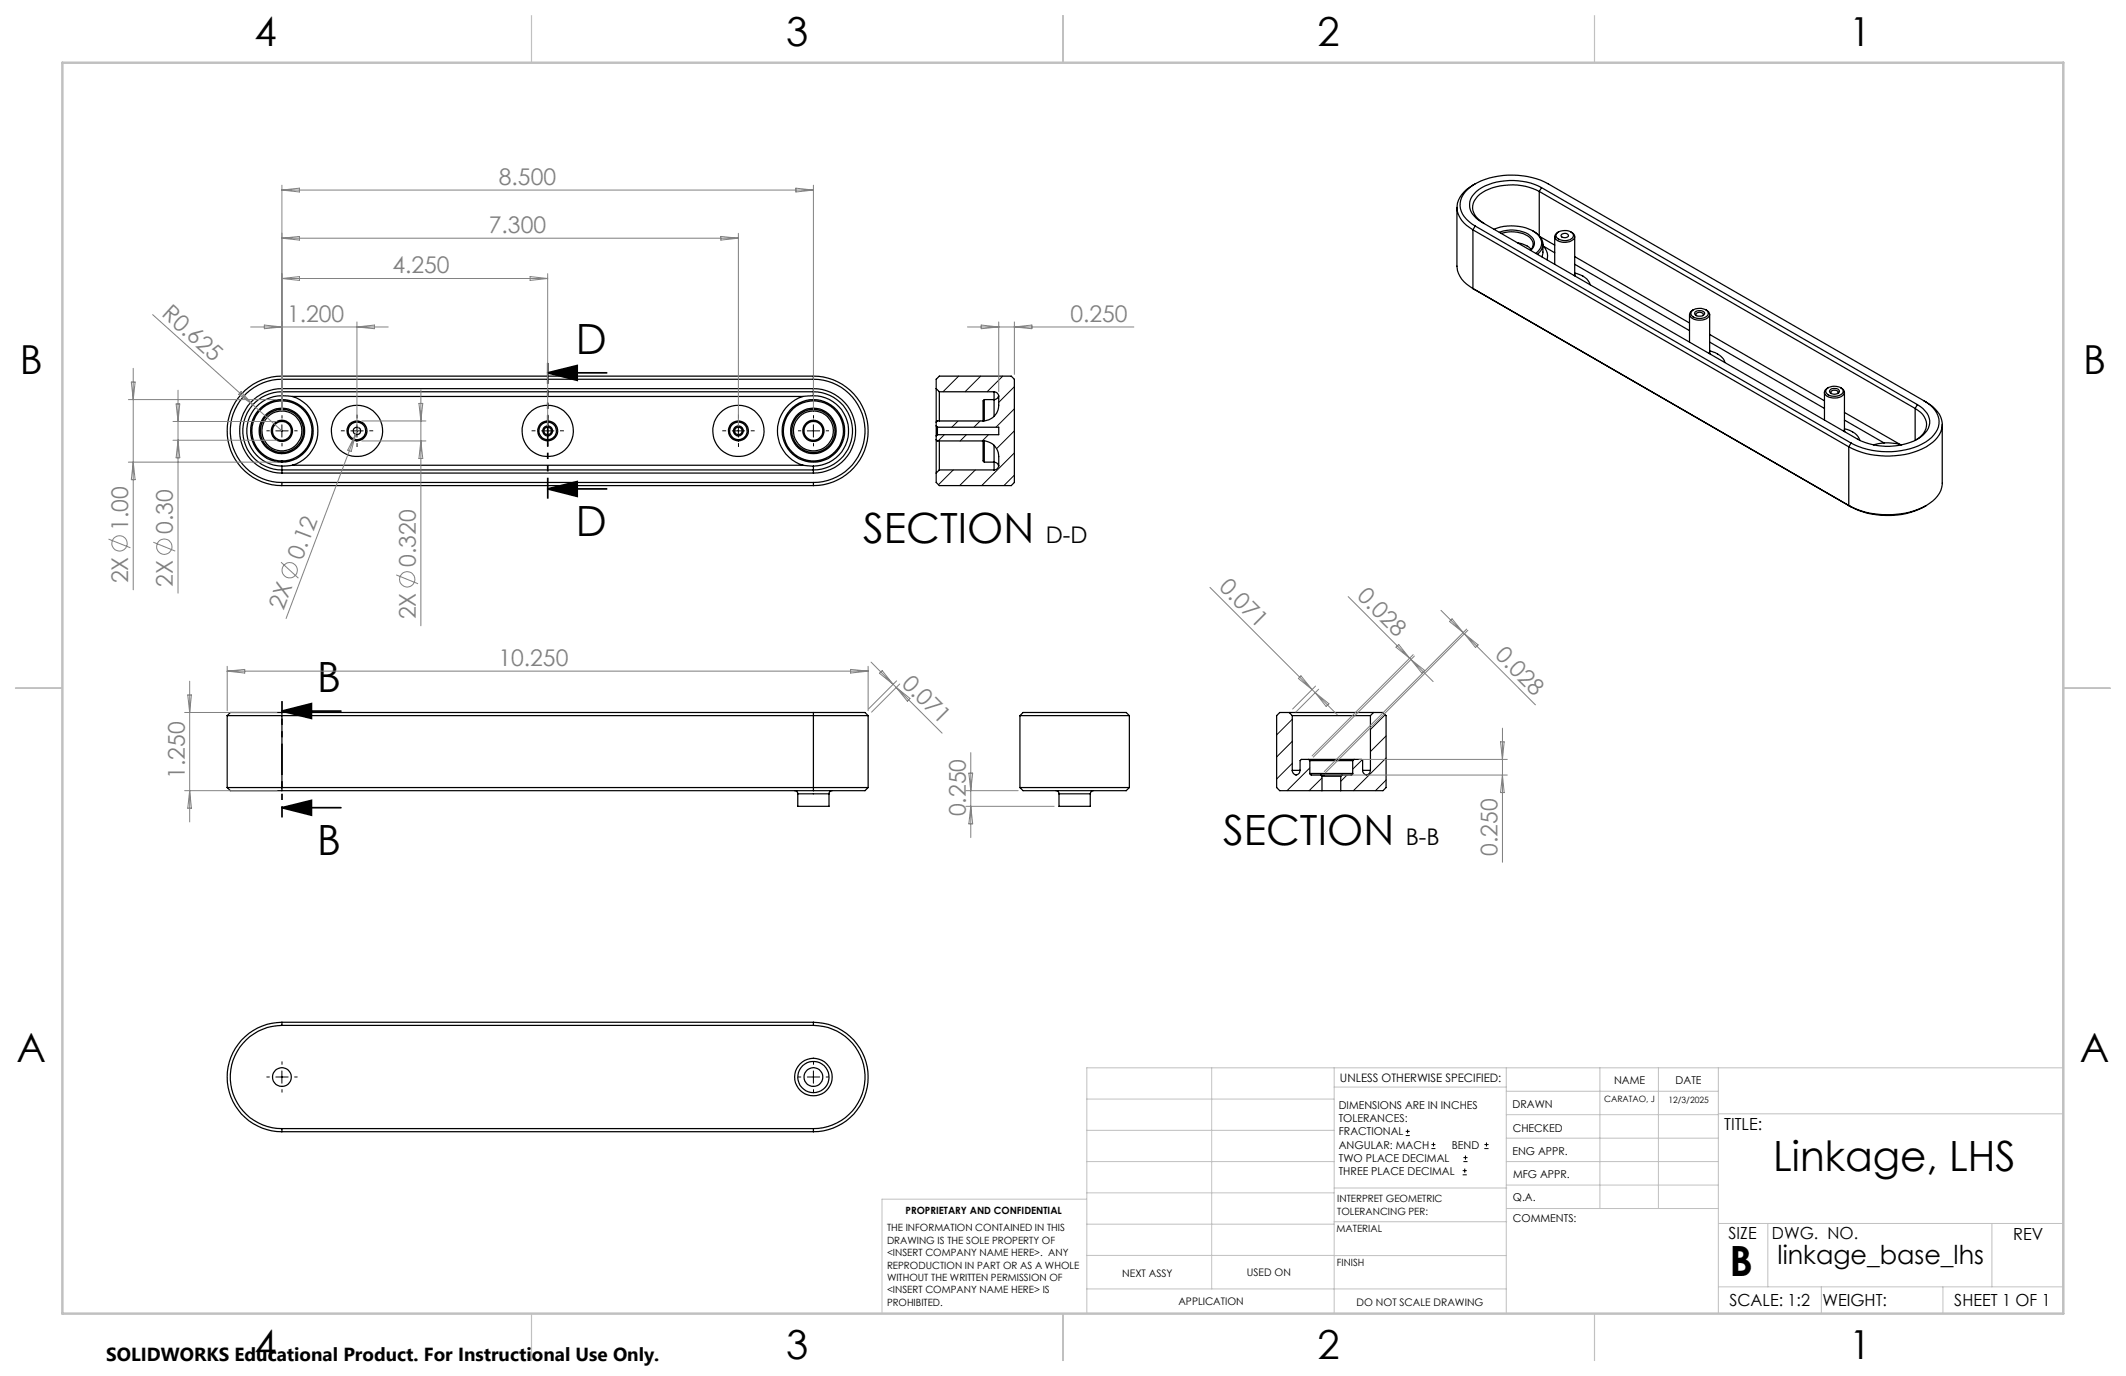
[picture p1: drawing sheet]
<svg xmlns="http://www.w3.org/2000/svg" width="432mm" height="279mm" viewBox="0 0 432 279" stroke-linecap="round" stroke-linejoin="round" font-family="sans-serif">
<g fill="none" stroke="#000" stroke-width=".25">
<path d="M299.6 37.3a6.3 6.3 0 0 0-3.7 4.5 5.3 5.3 0 0 0 3.3 4.9M312.6 38.9a12.2 12.2 0 0 0-12 .5 3.2 3.2 0 0 0 .2 5.6l.6 .4M312.6 38.9l76.4 44M312.6 38.9v9M313.1 38.1a13.2 13.2 0 0 0-12.7 .4 3.5 3.5 0 0 0-1.7 4.4l1.1 1.4 1.2 .8 76.3 44.1a13.2 13.2 0 0 0 12.7-.4 3.5 3.5 0 0 0 1.7-4.4l-1.1-1.4-1.2-.8M313.1 38.1l76.3 44.1M313.1 38.1l-.5 .8M295.9 42.1v11.9a5.6 5.6 0 0 0 3.3 4.6M299.2 46.7l76.3 44M299.2 58.6l76.8 44.3M299.2 46.7v11.9M299.2 58.6l.4 .2"/>
<path d="M299.6 45.9a5.1 5.1 0 0 1-3-4.7 6 6 0 0 1 4.1-4.4 16.7 16.7 0 0 1 13.7 .5l76.4 44.1M299.6 45.9l76.4 44.1M299.6 45.9l-.4 .8M303.5 46.5a9.4 9.4 0 0 1 8.6 .9 2.41 2.41 0 0 1-.1 4M304.5 47.2a6.6 6.6 0 0 1 6.6 .9 1.74 1.74 0 0 1-.2 2.7M304.9 47.4a6.1 6.1 0 0 1 6.1 1.2 1.55 1.55 0 0 1-.2 2.2M308.2 49.3l1.9 .6 .9 .8M311.3 46.9a2.85 2.85 0 0 1 1.8 3.8l-.8 .9M312.8 48l3 1.8M313.4 49.6a4.4 4.4 0 0 1-.2 2.5M313.4 49.9l.1 .1M313.5 50a2.77 2.77 0 0 1 .7 2.7"/>
<path d="M313.5 50l2.3 1.3M315.8 48v5.7M316.3 47.2a2.35 2.35 0 0 1 3.2 .4 1.46 1.46 0 0 1-1.9 1.3l-1.1-.4a.73 .73 0 0 1-.5-.5 .73 .73 0 0 1 .3-.8zM316.5 47.1a.98 .98 0 0 0-.7 1 .98 .98 0 0 0 .9 .9 2.68 2.68 0 0 0 3.1-.7 1.08 1.08 0 0 0-.7-1.2M317.2 47.6a.81 .81 0 0 1 1.4 .3 .99 .99 0 0 1-1.6 0zM319.8 55.6l.1 .5M319.8 55.4a3.9 3.9 0 0 1 3.2 2.4M319.8 55.6v.4M319.8 48v7.6M319.8 53.7l23.3 13.4M319.8 52.1l23.3 13.5M57.3 76.4a11.1 11.1 0 0 0-11.2 11.1 11.1 11.1 0 0 0 11.2 11.1"/>
<path d="M57.3 77a10.5 10.5 0 0 0-10.5 10.5 10.5 10.5 0 0 0 10.5 10.5M57.3 78.9a8.6 8.6 0 0 0-8.6 8.6 8.6 8.6 0 0 0 8.6 8.6M57.3 79.6a7.9 7.9 0 0 0-8 7.9 7.9 7.9 0 0 0 8 7.9M57.3 79.6v.8M57.3 76.4v.6M57.3 78.9v.7M57.3 77h107.9M57.3 76.4h107.9M57.3 78.9h107.9M57.3 79.6h107.9M165.2 77a10.5 10.5 0 0 1 10.5 10.5 10.5 10.5 0 0 1-10.5 10.5M165.2 76.4a11.1 11.1 0 0 1 11.1 11.1 11.1 11.1 0 0 1-11.1 11.1"/>
<path d="M165.2 78.9a8.6 8.6 0 0 1 8.6 8.6 8.6 8.6 0 0 1-8.6 8.6M165.2 79.6a7.9 7.9 0 0 1 8 7.9 7.9 7.9 0 0 1-8 7.9M165.2 79.6v.8M165.2 76.4v.6M165.2 78.9v.7M190.1 78.9v6.8M190.1 78.9v-1.9l.7-.6h14.6l.6 .6v21l-.6 .6h-14.6l-.7-.6v-1.9M190.1 78.9l.7 .7M190.8 79.6v5.9M190.8 79.6h11.1M201.9 79.6a.96 .96 0 0 1 .9 .9 6.4 6.4 0 0 1-.2 3 3.2 3.2 0 0 1-2.9 2M201.9 79.6v1.5"/>
<path d="M343.1 63.9v5.6M343.5 63.3a2.35 2.35 0 0 1 3.4 .1 1.19 1.19 0 0 1-1.5 1.3 1.51 1.51 0 0 1-2-1.2zM343.9 62.9a.99 .99 0 0 0-.7 1 .99 .99 0 0 0 .9 .9 2.61 2.61 0 0 0 3.1-.7 1.08 1.08 0 0 0-.7-1.2M344.3 63.4a1.43 1.43 0 0 1 1.9 .1 1.17 1.17 0 0 1-2 .2zM344.6 64.1l-.1-.2a.78 .78 0 0 1 .7-.5 .78 .78 0 0 1 .7 .6l-.1 .1M347.2 71.4l.1 .5M347.2 71.2a3.9 3.9 0 0 1 3.1 2.4M347.2 71.4l-.1 .4M347.2 63.9v7.5M347.2 69.5l23.4 13.4M347.2 67.9l23.4 13.5M370.6 79.7v5.6"/>
<path d="M371.1 78.8a2.45 2.45 0 0 1 3.2 .4 1.46 1.46 0 0 1-1.9 1.3l-1.1-.3a.75 .75 0 0 1-.5-.6 .75 .75 0 0 1 .3-.8zM371.3 78.7a.96 .96 0 0 0-.7 1.1 .96 .96 0 0 0 .9 .8 2.61 2.61 0 0 0 3.1-.7 1.01 1.01 0 0 0-.8-1.2M371.7 79.2a1.31 1.31 0 0 1 1.9 .2 1.08 1.08 0 0 1-1 .7 1.08 1.08 0 0 1-1-.7zM372 79.9l-.2-.2a.87 .87 0 0 1 1.5-.1l-.1 .3M374.6 79.7v7.5M57.3 80.4a7.1 7.1 0 0 0-7.2 7.1 7.1 7.1 0 0 0 7.2 7.2M57.3 94.7v.7M57.3 80.4l2.1 .1M57.3 95.4v.7M57.3 98v.6M57.3 96.1h107.9M57.3 98h107.9"/>
<path d="M57.3 95.4h107.9M57.3 98.6h107.9M59.4 80.5a7.3 7.3 0 0 1 5.2 7 7.3 7.3 0 0 1-5.2 7M59.4 94.5l-2.1 .2M59.4 80.5h103.7M59.4 94.5h103.7M163.1 94.5l2.1 .2M163.1 80.5a7.3 7.3 0 0 0-5.2 7 7.3 7.3 0 0 0 5.2 7M165.2 80.4l-2.1 .1M165.2 80.4a7.1 7.1 0 0 1 7.1 7.1 7.1 7.1 0 0 1-7.1 7.2M165.2 94.7v.7M165.2 95.4v.7"/>
<path d="M165.2 98v.6M190.1 86.5v2M190.1 89.3v6.8M190.1 86.5l.3 .2M190.1 85.7v.8M190.1 88.5v.8M190.1 89.3l.3 .2h9.3M190.4 86.7v1.6M190.4 86.7h12.4v1.6h-12.4M190.4 88.3l-.3 .2M190.8 89.5v5.9M190.8 95.4h11.1"/>
<path d="M190.8 95.4l-.7 .7M199.7 89.5a3.1 3.1 0 0 1 3.1 3.2v1.8a.96 .96 0 0 1-.9 .9M199.7 89.5v2.9a1.51 1.51 0 0 0 .2 1.4M199.7 85.5h-9.3l-.3 .2M199.9 81.1v4.3M199.9 89.5v4.3M199.9 81.1a1.6 1.6 0 0 0-.2 1.4v3M199.9 81.1h2M199.9 93.8h2M201.9 93.8a.97 .97 0 0 1 .9 .9M201.9 90.4v3.4M201.9 81.1v3.5"/>
<path d="M201.9 93.8v1.6M202.8 80.4a.99 .99 0 0 1-.9 .7M374.6 87.2l.1 .5M374.6 87.1a3.8 3.8 0 0 1 3.2 2.3M374.6 87.2l-.1 .4M374.6 85.3l8.1 4.7M374.6 83.7l11.3 6.5M375.5 90.7v12M376 90l-.5 .7M380.5 90.3a9.6 9.6 0 0 1 5.7 0M389 82.9a3.7 3.7 0 0 1 2.2 4.2 4.4 4.4 0 0 1-2 2.2M389 82.9v6.5"/>
<path d="M389.4 82.2l-.4 .7M390.8 81.4a5.1 5.1 0 0 1 3 4.7 6.1 6.1 0 0 1-4.2 4.4 16.7 16.7 0 0 1-13.6-.5M390.8 81.4a5.8 5.8 0 0 1 3.7 5.1 5.8 5.8 0 0 1-3.3 4.2 17.4 17.4 0 0 1-15.7 0M394.5 86.2v11.9a5.3 5.3 0 0 1-3.3 4.6 17.4 17.4 0 0 1-15.7 0M375.5 102.7l.5 .2M391.2 102.7a16.3 16.3 0 0 1-15.2 .2M46.1 145.3h130.2M46.1 159.9h130.2M46.1 159.9l.7 .6h10.5M46.1 145.3v14.6M57.3 144.7h-10.5l-.7 .6M57.3 144.7v15.8"/>
<path d="M57.3 144.7h107.9M165.2 144.7h10.5l.6 .6M165.2 144.7v15.8M176.3 159.9l-.6 .6h-10.5M176.3 145.3v14.6M207.2 145.3h22.2M207.2 159.9h22.2M207.2 145.3l.6-.6h20.9l.7 .6M207.2 159.9l.6 .6h20.9l.7-.6M207.2 145.3v14.6M229.4 145.3v14.6M261.8 144.7h17.2"/>
<path d="M261.8 144.7h-1.9l-.6 .6v14.6l.6 .6h8.6M261.8 144.7l.7 .6M262.5 145.3h15.8M262.5 156.4a.81 .81 0 0 0 .8 1 .81 .81 0 0 0 .8-1M262.5 156.4h1.6M262.5 145.3v11.1M265.8 154.2h9.2M265.8 154.2h-1.5l-.2 .2v2M265.8 154.2l.2 .2M266 157.1h8.7M266 154.4h8.7M266 157.1l.3 .3h2"/>
<path d="M266 154.4v2.7M268.3 157.4h4.3M268.3 157.4l.2 .2M268.5 157.6h3.8M268.5 157.6v2.9M272.3 157.6v2.9M272.6 157.4l-.3 .2M274.7 157.1l-.2 .3h-1.9M274.7 154.4v2.7M275 154.2l-.3 .2M275 154.2h1.5l.3 .2v2M276.8 156.4a.81 .81 0 0 0 .7 1 .81 .81 0 0 0 .8-1"/>
<path d="M276.8 156.4h1.5M278.3 145.3v11.1M279 144.7h1.9l.6 .6v14.6l-.6 .6h-8.6M279 144.7l-.7 .6M57.3 160.5h107.9M161.4 160.5a.6 .6 0 0 1 .6 .7M162 161.2v2.5h6.4v-2.5M162 161.2h6.4M169 160.5a.6 .6 0 0 0-.6 .7M214.5 160.5a.6 .6 0 0 1 .6 .7M215.1 161.2v2.5h6.3v-2.5M215.1 161.2h6.3"/>
<path d="M222.1 160.5a.66 .66 0 0 0-.7 .7M268.5 160.5h3.8M57.3 208.2a10.5 10.5 0 0 0-10.5 10.5 10.5 10.5 0 0 0 10.5 10.5M57.3 207.6a11.1 11.1 0 0 0-11.2 11.1 11.1 11.1 0 0 0 11.2 11.1M57.3 207.6v.6M57.3 208.2h107.9M57.3 207.6h107.9M165.2 207.6a11.1 11.1 0 0 1 11.1 11.1 11.1 11.1 0 0 1-11.1 11.1M165.2 208.2a10.5 10.5 0 0 1 10.5 10.5 10.5 10.5 0 0 1-10.5 10.5M165.2 207.6v.6M57.3 229.2v.6M57.3 229.8h107.9"/>
<path d="M57.3 229.2h107.9M165.2 229.2v.6"/>
<circle cx="57.2" cy="87.5" r="4"/>
<circle cx="57.2" cy="87.5" r="4.4"/>
<circle cx="57.2" cy="87.5" r="1.91"/>
<circle cx="57.3" cy="87.5" r="6.3"/>
<circle cx="57.3" cy="87.5" r="2.16"/>
<circle cx="57.3" cy="87.5" r="6.1"/>
<circle cx="57.3" cy="87.5" r="4.6"/>
<circle cx="72.5" cy="87.5" r="1.79"/>
<circle cx="72.5" cy="87.5" r=".78"/>
<circle cx="72.5" cy="87.5" r="5.2"/>
<circle cx="72.5" cy="87.5" r="2.03"/>
<circle cx="111.2" cy="87.5" r="1.79"/>
<circle cx="111.2" cy="87.5" r=".78"/>
<circle cx="111.2" cy="87.5" r="5.2"/>
<circle cx="111.2" cy="87.5" r="1.01"/>
<circle cx="111.2" cy="87.5" r="2.03"/>
<circle cx="150" cy="87.5" r="1.79"/>
<circle cx="150" cy="87.5" r=".78"/>
<circle cx="150" cy="87.5" r="5.2"/>
<circle cx="150" cy="87.5" r="1.01"/>
<circle cx="150" cy="87.5" r="2.03"/>
<circle cx="165.2" cy="87.5" r="4"/>
<circle cx="165.2" cy="87.5" r="1.91"/>
<circle cx="165.2" cy="87.5" r="6.1"/>
<circle cx="165.2" cy="87.5" r="2.16"/>
<circle cx="165.2" cy="87.5" r="6.3"/>
<circle cx="165.2" cy="87.5" r="4.4"/>
<circle cx="165.2" cy="87.5" r="4.6"/>
<circle cx="57.3" cy="218.7" r="1.9"/>
<circle cx="165.2" cy="218.7" r="3.8"/>
<circle cx="165.2" cy="218.7" r="3.2"/>
<circle cx="165.2" cy="218.7" r="1.9"/>
</g>
<g fill="none" stroke="#000" stroke-width=".2">
<path d="M194.7 76.4l-3.2 3.2M199.2 76.4l-3.2 3.2M203.7 76.4l-3.2 3.2M206 78.5l-3.2 3.2M56 87.5h2.5M57.3 86.3v2.5M71.3 87.5h2.5M72.5 86.3v2.5M110 87.5h2.5M111.2 86.3v2.5M148.7 87.5h2.5M150 86.3v2.5"/>
<path d="M164 87.5h2.5M165.2 86.3v2.5M191.8 88.3l-1.3 1.2M193.6 95.4l-3 3M194.6 85.5l-1.3 1.2M196.3 88.3l-1.3 1.2M198.1 95.4l-3.2 3.2M199.1 85.5l-1.3 1.2M200.8 88.3l-1.3 1.2M206 83l-3.7 3.7M206 87.5l-3.6 3.6M206 92l-6.6 6.6"/>
<path d="M206 96.5l-2.1 2.1M262.5 146l-3.2 3.2M262.5 150.5l-3.2 3.2M262.5 155l-3.2 3.2M266 155.9l-4.6 4.6M268.5 158l-2.6 2.5M273.6 157.4l-1.3 1.2M276.6 154.3l-1.9 1.9M281.3 145.1l-3 3M281.5 149.4l-3.2 3.2M281.5 153.9l-6.6 6.6M281.5 158.4l-2.1 2.1"/>
<path d="M56 218.7h2.5M57.3 217.5v2.5M164 218.7h2.5M165.2 217.5v2.5M285.5 230.6h.8M285.5 229.7h.8M285.9 229.3v.9M290.7 233.2h.8M290.7 232.4h.8M291.1 232v.8M297.1 238.5h.8M297.1 237.7h.8"/>
<path d="M297.2 235.9h.9M297.2 235.1h.9M297.5 237.3v.8M297.6 234.6v.9M301.5 233.2h.8M301.5 232.4h.8M301.9 232v.8"/>
</g>
<g fill="none" stroke="#808080" stroke-width=".2">
<path d="M57.3 37.6v45.7M57.3 38.6l3.5-.4v.8zM57.3 38.6h107.9M161.6 38.2l3.6 .4-3.6 .4zM165.2 37.6v45.7M57.3 56.6h53.9M57.3 56.6l3.5-.4v.7zM57.3 48.4l3.5-.4v.8zM57.3 48.4h92.7M107.7 56.2l3.5 .4-3.5 .3zM111.2 55.6v30.9M146.4 48l3.6 .4-3.6 .4z"/>
<path d="M150 47.4v39.1M26.7 77.6h.7l-.3 3.5zM27.1 74.8v45M31 63.9l26.3 23.6M36.2 79.2v41.2M49 79.5l2.4 2.7-2.9-2.1zM50.9 66.4h27.9M53.7 66l3.6 .4-3.6 .3zM72.5 65.4v21.1M72.5 66.4l3.6-.4v.7zM85.5 79.1v48M196.5 66.4h33.8"/>
<path d="M199.3 66l3.5 .4-3.5 .3zM202.8 65.4v14.1M206 65.4v10.6M206 66.4l3.6-.4v.7zM26.1 81.1h30.2M26.1 93.8h30.2M27.1 93.8l.3 3.6h-.7zM35.1 85.6h21.2M35.1 89.4h21.2M35.8 82h.7l-.3 3.6zM36.2 89.4l.3 3.6h-.7zM72.2 88.2l-14.1 37.4"/>
<path d="M72.2 88.2l-.9 3.5-.7-.3zM72.8 86.8l-.6 1.4M73.5 85.5h13M73.5 89.5h13M85.1 81.9h.8l-.4 3.6zM85.5 89.5l.4 3.6h-.8zM22 109.5l4.5 1.7M31.2 110.1l4.4 1.8M57.1 114.2l3.5 3.2M80.5 116.7l4.4 1.8M245.7 119.3l20.8 20.7M38.5 138.3v28.6"/>
<path d="M46.1 135.3v9M46.1 136.3h130.2M46.1 136.3l3.6-.4v.8zM172.8 135.9l3.5 .4-3.5 .4zM176.3 135.3v9M176.9 134.4l4.5 4.6M178.6 136.7l.6-.5 2.2 2.8zM181.4 139l9.9 9.9M182 139.6l2.8 2.2-.5 .6zM182.1 138.3l-5.7 5.7M182.7 138.9l-5.7 5.7M263.7 137.8l.5-.6 2.3 2.8z"/>
<path d="M267.2 139.3l-4.7 4.7M267.8 139.9l-4.6 4.7M273.8 121.1l12.5 12.6M283.5 131.4l.6-.5 2.2 2.8zM286.3 133.7l.3 .2M286.6 133.9l4.5 4.5M286.6 133.9l2.7 2.2-.5 .6zM287 132.9l-20.5 20.6M287.3 133.2l-20.6 20.5M292.7 123.9l4.5 4.5M294.4 126.2l.5-.5 2.3 2.7zM297.2 128.4l14.7 14.7"/>
<path d="M297.4 128.7l2.8 2.3-.5 .5zM297.9 127.7l-28.9 29M298.1 128l-28.9 28.9M37.5 144.7h18.8M38.1 141.1h.8l-.4 3.6zM196.8 157h.8l-.4 3.5zM197.2 152.8v17.3M266.5 140l5.1 5.1M267.1 140.7l2.8 2.2-.6 .5zM269.2 157.4h36.9M276 154.2h30.1M304.8 150.6h.7l-.3 3.6z"/>
<path d="M305.2 147.8v27.3M305.2 157.4l.3 3.5h-.7zM37.5 160.5h18.8M38.5 160.5l.4 3.6h-.8zM196.2 163.7h17.9M196.2 160.5h10.6M197.2 163.7l.4 3.6h-.8z"/>
<circle cx="24.3" cy="110.4" r="1.56"/>
<circle cx="33.4" cy="111" r="1.55"/>
<circle cx="58.8" cy="115.8" r="1.55"/>
<circle cx="82.7" cy="117.6" r="1.56"/>
</g>
<path d="M111.2 75.7l6-1.5v3zM111.2 75.7h12M111.2 99.3l6-1.5v3zM111.2 99.3h12M57.3 144.4l6-1.5v3zM57.3 144.4h12M57.3 164l6-1.5v3zM57.3 164h12" fill="none" stroke="#000" stroke-width=".35"/>
<g fill="none" stroke="#000" stroke-width=".2" stroke-dasharray="15.2 1.3 1.3 1.3" stroke-linecap="butt">
<path d="M54.8 87.5h-.7M57.3 85v-.7M57.3 90v.6M59.8 87.5h.6M70 87.5h-.8M72.5 85v-.8M72.5 90v.8M75 87.5h.8M108.8 87.5h-.8M111.3 85v-.8M111.3 90v.8M113.8 87.5h.7"/>
<path d="M147.5 87.5h-.8M150 85v-.8M150 90v.8M152.5 87.5h.8M162.7 87.5h-.6M165.2 85v-.7M165.2 90v.6M167.7 87.5h.7M54.8 218.7h-.7M57.3 216.2v-.7M59.8 218.7h.6M162.7 218.7h-.6"/>
<path d="M165.2 216.2v-.7M167.7 218.7h.7M57.3 221.2v.6M165.2 221.2v.6"/>
</g>
<path d="M57.3 142.4v23.6" fill="none" stroke="#000" stroke-width=".35" stroke-dasharray="6.3 1.3 1.3 1.3 1.3 1.3" stroke-dashoffset="4.1" stroke-linecap="butt"/>
<path d="M111.3 73.7v27.6" fill="none" stroke="#000" stroke-width=".35" stroke-dasharray="6.3 1.3 1.3 1.3 1.3 1.3" stroke-dashoffset="2.1" stroke-linecap="butt"/>
<g fill="none" stroke="#c0c0c0" stroke-width=".2">
<path d="M246.1 216.8v44.9M271 216.8v49.9M305.9 216.8v49.9M324.9 216.8v28.6M336.8 216.8v28.6M349 216.8v49.9M419.1 216.8h-198.4v49.9M220.7 235.9h50.3M220.7 229.5h50.3M220.7 223.2h50.3M271 220.7h34.9M305.9 231.1h43.1"/>
<path d="M305.9 226.3h43.1M305.9 221.6h43.1M305.9 235.9h43.1M349 226.2h70.1M220.7 248.6h50.3M220.7 242.2h50.3M220.7 254.9h50.3M220.7 243.5h-41.6v23.2M271 255h34.9M271 248.1h35M271 241.2h35M305.9 240.6h43.1"/>
<path d="M306 245.4h43M349 248.4h70.1M359.1 248.4v12.9M404.6 248.4v12.9M220.7 261.7h85.2M349 261.3h70.1M369.9 261.3v5.4M394.6 261.3v5.4"/>
</g>
<path d="M107.9 3.2v9.5M215.9 3.2v9.5M323.8 3.2v9.5M3.1 139.7h9.6M419.1 139.7h9.5M107.9 266.7v9.6M215.9 266.7v9.6M323.8 266.7v9.6" fill="none" stroke="#c0c0c0" stroke-width=".25"/>
<path d="M12.7 12.7h406.4v254h-406.4z" fill="none" stroke="#c0c0c0" stroke-width=".5"/>
<g fill="#000">
<path d="M111.2 75.7l6-1.5v3zM111.2 99.3l6-1.5v3z"/>
<path d="M57.3 144.4l6-1.5v3zM57.3 164l6-1.5v3z"/>
</g>
<g font-size="8.5">
<text x="117" y="71.9">D</text>
<text x="117" y="108.9">D</text>
<text x="175.3" y="110.4">SECTION</text>
<text x="64.4" y="140.5">B</text>
<text x="64.4" y="173.6">B</text>
<text x="248.4" y="171.7">SECTION</text>
<text x="360.1" y="237.7">Linkage, LHS</text>
<text x="351.3" y="259">B</text>
</g>
<g font-size="8.1">
<text x="51.7" y="9.3">4</text>
<text x="159.7" y="9.3">3</text>
<text x="267.6" y="9.3">2</text>
<text x="375.6" y="9.3">1</text>
<text x="4" y="76">B</text>
<text x="423.1" y="76">B</text>
<text x="3.3" y="215.7">A</text>
<text x="422.4" y="215.7">A</text>
<text x="51.7" y="276">4</text>
<text x="159.7" y="276">3</text>
<text x="267.6" y="276">2</text>
<text x="375.6" y="276">1</text>
</g>
<text font-size="5.3" x="361" y="256.7">linkage_base_lhs</text>
<g font-size="4.7" fill="#808080">
<text x="101.3" y="37.6">8.500</text>
<text x="99.3" y="47.3">7.300</text>
<text x="79.7" y="55.5">4.250</text>
<text x="32.7" y="64" transform="rotate(42 32.7 64)">R0.625</text>
<text x="58.3" y="65.3">1.200</text>
<text x="217.4" y="65.3">0.250</text>
<text x="26" y="107.8" transform="rotate(-90 26 107.8)">1.00</text>
<text x="35.1" y="108.4" transform="rotate(-90 35.1 108.4)">0.30</text>
<text x="61.4" y="114" transform="rotate(-69 61.4 114)">0.12</text>
<text x="26" y="118.5" transform="rotate(-90 26 118.5)">2X</text>
<text x="35.1" y="119.1" transform="rotate(-90 35.1 119.1)">2X</text>
<text x="84.4" y="115.1" transform="rotate(-90 84.4 115.1)">0.320</text>
<text x="247.4" y="119.5" transform="rotate(45 247.4 119.5)">0.071</text>
<text x="57.6" y="124" transform="rotate(-69 57.6 124)">2X</text>
<text x="84.4" y="125.8" transform="rotate(-90 84.4 125.8)">2X</text>
<text x="275.5" y="121.3" transform="rotate(45 275.5 121.3)">0.028</text>
<text x="101.2" y="135.3">10.250</text>
<text x="303.4" y="133.2" transform="rotate(45 303.4 133.2)">0.028</text>
<text x="182.9" y="139" transform="rotate(45 182.9 139)">0.071</text>
<text x="37.5" y="158.1" transform="rotate(-90 37.5 158.1)">1.250</text>
<text x="196.2" y="165.7" transform="rotate(-90 196.2 165.7)">0.250</text>
<text x="304.1" y="173.8" transform="rotate(-90 304.1 173.8)">0.250</text>
</g>
<g font-size="4.7">
<text x="212.4" y="110.3">D-D</text>
<text x="285.5" y="171.7">B-B</text>
</g>
<text font-size="3.8" x="21.6" y="276.3">SOLIDWORKS Educational Product. For Instructional Use Only.</text>
<g font-size="3.4">
<text x="350.2" y="229.5">TITLE:</text>
<text x="351.1" y="251.6">SIZE</text>
<text x="359.9" y="251.6">DWG. NO.</text>
<text x="408.9" y="251.7">REV</text>
<text x="351.2" y="265.2">SCALE: 1:2</text>
<text x="370.1" y="265.3">WEIGHT:</text>
<text x="396.9" y="265.2">SHEET 1 OF 1</text>
</g>
<text font-size="2.4" x="272.2" y="219.7">UNLESS OTHERWISE SPECIFIED:</text>
<g font-size="2.2">
<text x="327.8" y="220.1">NAME</text>
<text x="340.3" y="220.2">DATE</text>
<text x="271.9" y="225.3">DIMENSIONS ARE IN INCHES</text>
<text x="271.9" y="227.9">TOLERANCES:</text>
<text x="307.2" y="224.9">DRAWN</text>
<text x="271.9" y="230.6">FRACTIONAL</text>
<text x="271.9" y="233.2">ANGULAR: MACH</text>
<text x="294.9" y="233.2">BEND</text>
<text x="307.3" y="229.8">CHECKED</text>
<text x="271.9" y="235.9">TWO PLACE DECIMAL</text>
<text x="271.9" y="238.5">THREE PLACE DECIMAL</text>
<text x="307.2" y="234.4">ENG APPR.</text>
<text x="307.3" y="239.2">MFG APPR.</text>
<text x="307.3" y="243.9">Q.A.</text>
<text x="307.3" y="248.1">COMMENTS:</text>
</g>
<g font-size="2.1">
<text x="227.9" y="259.2">NEXT ASSY</text>
<text x="253.3" y="259.2">USED ON</text>
<text x="239.3" y="265">APPLICATION</text>
<text x="275.5" y="265.1">DO NOT SCALE DRAWING</text>
</g>
<g font-size="2">
<text x="271.6" y="244.1">INTERPRET GEOMETRIC</text>
<text x="180.2" y="250">THE INFORMATION CONTAINED IN THIS</text>
<text x="183.9" y="246.4">PROPRIETARY AND CONFIDENTIAL</text>
<text x="271.5" y="250.2">MATERIAL</text>
<text x="271.6" y="246.6">TOLERANCING PER:</text>
<text x="180.2" y="252.5">DRAWING IS THE SOLE PROPERTY OF</text>
<text x="180.2" y="255.1">&lt;INSERT COMPANY NAME HERE&gt;. ANY</text>
<text x="180.2" y="257.6">REPRODUCTION IN PART OR AS A WHOLE</text>
<text x="271.5" y="257">FINISH</text>
<text x="180.2" y="260.1">WITHOUT THE WRITTEN PERMISSION OF</text>
<text x="180.2" y="262.6">&lt;INSERT COMPANY NAME HERE&gt; IS</text>
<text x="180.2" y="265.2">PROHIBITED.</text>
</g>
<g font-size="1.8">
<text x="325.8" y="223.9">CARATAO, J</text>
<text x="338.9" y="224">12/3/2025</text>
</g>
</svg>
